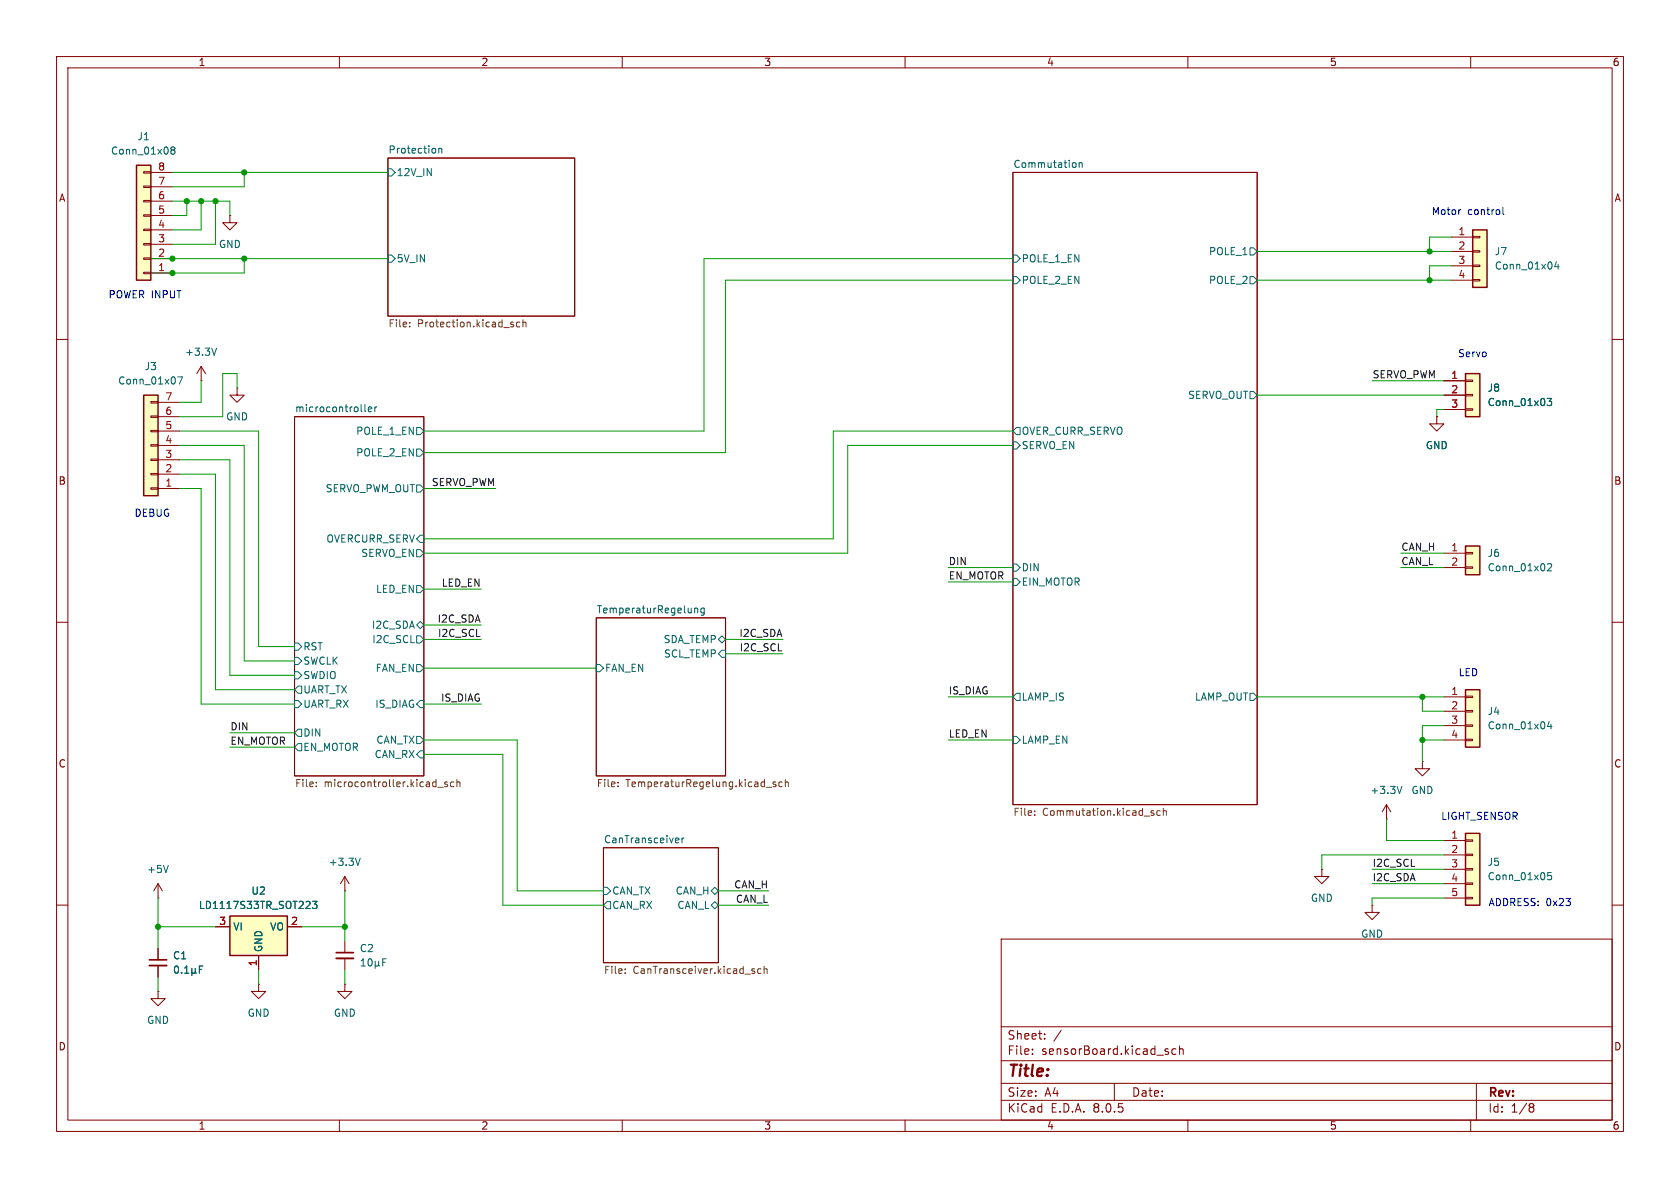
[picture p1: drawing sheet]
<svg xmlns="http://www.w3.org/2000/svg" width="297mm" height="210mm" viewBox="0 0 297 210" stroke-linecap="round" stroke-linejoin="round" font-family="sans-serif">
<g fill="none" stroke="#840000" stroke-width=".18">
<path d="M10 10h277v190h-277zM12 12h273v186h-273zM60 10v2M110 10v2M160 10v2M210 10v2M260 10v2M68.6 27.9h33v28h-33zM179.1 30.5h43.1v111.7h-43.1zM10 60h2M285 60h2M52.1 73.7h22.8v63.5h-22.8z"/>
<path d="M10 110h2M105.4 109.2h22.9v28h-22.9zM285 110h2M10 160h2M106.7 149.9h20.3v20.3h-20.3zM285 160h2M27.9 175.3v1.2h1.3l-1.3 1.3-1.2-1.3h1.2M27.9 175.3h.1M177 166h108v32h-108zM60 198v2M110 198v2M160 198v2"/>
<path d="M177 194.5h108M177 191.5h108M177 187.5h108M177 181.5h108M182.5 186.3v.1M182.5 185.5v.1M184.7 183.6v.1M184.7 182.8v.1M187.6 182.1l-1.3 2M197 191.5v3M206.4 185.9l.2 .2-.2 .3M206.4 185.4l.1 .1"/>
<path d="M207.9 185.5l-.4-.1-.3 .3v.4l.1 .2h.6M208.5 185.5l.2-.1 .4 .1 .1 .9M208.5 184.9v1.5M210 198v2M260 198v2M261 191.5v6.5M270.6 195.1h.3l.3 .3-.3 .3M270.6 195.7h.3M270.9 195.7l.2 .2 .1 .4-.3 .3h-.3"/>
</g>
<g fill="none" stroke="#006464" stroke-width=".18">
<path d="M68.6 29.8h.6l.6 .7-.6 .6h-.6zM77.6 26.2v.9M77.6 26.3l.2-.1 .3 .1v.8M190 28.8l.2 .2v.4l-.2 .2M190.8 28.9l.2-.1h.3v.8M190.8 28.8v.8M68.6 45.1h.6l.6 .6-.6 .7h-.6zM179.1 45.1h.6l.6 .6-.6 .7h-.6zM179.1 48.9h.6l.6 .6-.6 .7h-.6zM221 43.8h.6l.6 .7-.6 .6h-.6zM221 48.9h.6l.6 .6-.6 .7h-.6zM64.5 71.5v1.1l.2 .2"/>
<path d="M65.1 72.4l.6-.2v-.2l-.4-.1-.2 .2 .1 .6h.5M66.3 71.9v.9M66.6 71.9l-.3 .3M73.7 75.6h.6l.6 .6-.6 .6h-.6zM73.7 79.4h.6l.6 .6-.6 .6h-.6zM179.1 78.1h.6l.6 .6-.6 .7h-.6zM179.7 75.6h.6v1.2h-.6l-.6-.6zM221 69.2h.6l.6 .7-.6 .6h-.6zM73.7 85.7h.6l.6 .7-.6 .6h-.6zM73.7 97.2h.6l.6 .6-.6 .6h-.6zM74.3 94.6h.6v1.3h-.6l-.6-.6zM179.1 99.7h.6l.6 .6-.6 .7h-.6z"/>
<path d="M52.1 113.7h.6l.6 .6-.6 .6h-.6zM52.1 116.2h.6l.6 .6-.6 .7h-.6zM52.1 118.7h.6l.6 .7-.6 .6h-.6zM73.7 112.4h.6l.6 .6-.6 .7h-.6zM73.7 117.5h.6l.6 .6-.6 .6h-.6zM73.7 103.5h.6l.6 .6-.6 .7h-.6zM74.3 109.9l.6 .6-.6 .6-.6-.6zM105.4 117.5h.6l.7 .6-.7 .6h-.6zM122.8 107.5v.8M122.8 107.6l.2-.1 .3 .1 .1 .7M124.5 107.6l-.4-.1-.2 .2 .1 .6h.5M124.5 107.5v1l-.2 .3-.3-.1"/>
<path d="M127 113l.6-.6 .7 .6-.7 .7zM127.6 114.9h.7v1.3h-.7l-.6-.6zM179.1 102.2h.6l.6 .7-.6 .6h-.6zM52.1 123.8h.6l.6 .7-.6 .6h-.6zM52.7 121.3h.6v1.3h-.6l-.6-.7zM52.7 128.9h.6v1.3h-.6l-.6-.7zM52.7 131.4h.6v1.3h-.6l-.6-.6zM73.7 130.2h.6l.6 .6-.6 .6h-.6zM74.3 132.7h.6v1.3h-.6l-.6-.6zM74.3 123.8h.6v1.3h-.6l-.6-.6zM179.1 130.2h.6l.6 .6-.6 .6h-.6zM179.7 122.6h.6v1.2h-.6l-.6-.6z"/>
<path d="M221 122.6h.6l.6 .6-.6 .6h-.6zM106.7 156.8h.6l.6 .7-.6 .6h-.6zM107.3 159.4h.6v1.3h-.6l-.6-.7zM119.6 148.1l.4 .1v.2l-.6 .2M120 148.9l-.4 .1M120.6 148.1v.9M120.9 148.1l-.3 .3M125.7 157.5l.7-.7 .6 .7-.6 .6zM125.7 160l.7-.6 .6 .6-.6 .7z"/>
</g>
<g fill="none" stroke="#725600" stroke-width=".18">
<path d="M72.4 57.7v.1M72.4 57v.1M90.5 57.4h.3v.2l-.2 .2h-.2M90.5 56.9l.3 .1M91.9 57l-.4-.1-.2 .3 .1 .5h.5M92.4 57.1l.2-.2 .3 .1 .1 .8M92.4 56.5v1.3M55.9 138.9v.2M55.9 138.3v.1M77.4 139.2h1M79.1 138.3l-.3-.1-.2 .2 .1 .2 .4 .1v.3h-.5M80.2 138.3l-.3-.1-.3 .3 .1 .5h.5"/>
<path d="M80.8 138.3l.2-.1 .3 .1v.8M80.8 137.8v1.3M109.3 138.9v.2M109.3 138.3v.1M135.4 139.2h1M137.1 138.3l-.3-.1-.1 .2v.2l.4 .1v.3h-.4M138.3 138.3l-.4-.1-.2 .3 .1 .5h.5M138.8 138.3l.2-.1 .3 .1 .1 .8M138.8 137.8v1.3M182.9 144v.1M182.9 143.4v.1M203.7 143.7l.3 .1v.2l-.2 .1h-.2"/>
<path d="M203.7 143.3l.3 .1M205.1 143.4l-.3-.1-.3 .2 .1 .6h.5M205.7 143.4l.1-.1 .3 .1 .1 .7M205.7 142.9v1.2M110.5 172v.1M110.5 171.3v.1M133.1 171.7h.3l.1 .2-.2 .2h-.3M133.1 171.2l.3 .1M134.5 171.3l-.3-.1-.3 .3 .2 .5h.4M135.1 171.4l.2-.2 .3 .1v.8M135.1 170.8v1.3"/>
</g>
<path d="M24.1 29.2h2.6v20.3h-2.6z" fill="#ffffc2"/>
<g fill="none" stroke="#840000" stroke-width=".18">
<path d="M25.4 30.4h1.3v.2h-1.3zM25.4 32.9h1.3v.2h-1.3zM25.4 35.4h1.3v.3h-1.3zM25.4 38h1.3v.2h-1.3zM26.7 38.1h3.8M26.7 35.6h3.8M26.7 33h3.8M26.7 30.5h3.8M25.4 40.5h1.3v.3h-1.3zM25.4 43.1h1.3v.2h-1.3zM25.4 45.6h1.3v.2h-1.3zM25.4 48.1h1.3v.3h-1.3z"/>
<path d="M26.7 48.3h3.8M26.7 45.7h3.8M26.7 43.2h3.8M26.7 40.6h3.8"/>
</g>
<path d="M24.1 29.2h2.6v20.3h-2.6z" fill="none" stroke="#840000" stroke-width=".25"/>
<path d="M30.4 26.5l-.2-.2 .2-.3h.3l.2 .2-.2 .3M30.4 26.5l-.2 .3v.2l.2 .2h.3l.2-.2v-.2l-.2-.3M30.4 26.5h.3" fill="none" stroke="#006464" stroke-width=".18"/>
<path d="M259.1 96.5h2.5v5.1h-2.5z" fill="#ffffc2"/>
<path d="M255.3 97.8h3.8M259.1 97.7h1.2v.2h-1.2zM255.3 100.3h3.8M259.1 100.2h1.2v.3h-1.2zM233.7 153.7v1.2h1.2l-1.2 1.3-1.3-1.3h1.3M233.7 153.7h.1" fill="none" stroke="#840000" stroke-width=".18"/>
<path d="M259.1 96.5h2.5v5.1h-2.5z" fill="none" stroke="#840000" stroke-width=".25"/>
<path d="M273.6 99.8l.5-.2 .2 .4-.8 .9h.8" fill="none" stroke="#006464" stroke-width=".18"/>
<path d="M260.3 40.6h2.6v10.2h-2.6z" fill="#ffffc2"/>
<g fill="none" stroke="#840000" stroke-width=".18">
<path d="M256.5 41.9h3.8M256.5 44.5h3.8M256.5 47h3.8M256.5 49.5h3.8M260.3 49.4h1.3v.3h-1.3zM260.3 46.9h1.3v.2h-1.3zM260.3 44.3h1.3v.3h-1.3zM260.3 41.8h1.3v.2h-1.3zM61 174v1.3h1.2l-1.2 1.2-1.3-1.2h1.3M61 174h.1M61 166.4v2M61 169.4v2.1"/>
<path d="M242.6 160v1.3h1.2l-1.2 1.3-1.3-1.3h1.3M242.6 160h.1"/>
</g>
<path d="M260.3 40.6h2.6v10.2h-2.6z" fill="none" stroke="#840000" stroke-width=".25"/>
<path d="M275.2 46.2l-.3 .9h.7M275.5 46.7v.9M63.9 170.8h.7M63.9 169.9l.3-.4v1.3M65.2 169.6l.2-.1a.68 .68 0 0 1 .4 .6 .68 .68 0 0 1-.4 .7 .84 .84 0 0 1-.2-1.2zM66.3 170.6l.2 .2h.3l.1-.2M66.3 169.9v1.3M66.9 170.6l.2 .2M66.9 169.9v.7M67.7 170.1h.4M68.3 169.5h-.6v1.3" fill="none" stroke="#006464" stroke-width=".18"/>
<path d="M59.4 169.4h3.1" fill="none" stroke="#840000" stroke-width=".33"/>
<path d="M59.4 168.4h3.1" fill="none" stroke="#840000" stroke-width=".3"/>
<path d="M259.1 147.3h2.5v12.7h-2.5z" fill="#ffffc2"/>
<g fill="none" stroke="#840000" stroke-width=".18">
<path d="M255.3 148.6h3.8M255.3 151.1h3.8M255.3 153.7h3.8M255.3 156.2h3.8M255.3 158.8h3.8M259.1 158.6h1.2v.3h-1.2zM259.1 156.1h1.2v.2h-1.2zM259.1 153.5h1.2v.3h-1.2zM259.1 151h1.2v.3h-1.2zM259.1 148.5h1.2v.2h-1.2zM27.9 167.6v2.1M27.9 170.7v2"/>
<path d="M45.7 174v1.3h1.3l-1.3 1.2-1.3-1.2h1.3M45.7 174h.1"/>
</g>
<path d="M259.1 147.3h2.5v12.7h-2.5z" fill="none" stroke="#840000" stroke-width=".25"/>
<path d="M274.2 154.2h-.6v.7l.2-.2 .4 .1 .1 .2-.1 .4-.1 .1-.5-.1M31 170.9l.1-.1a.68 .68 0 0 1 .5 .6 .68 .68 0 0 1-.5 .6l-.1-.1-.2-.3zM32.1 171.9v.1M32.6 172h.8M32.6 171.1l.4-.3v1.2M33.9 171.9l.2 .1h.2l.2-.1M33.9 171.2v1.3M34.5 171.9l.2 .1M34.5 171.2v.7M35.2 171.4h.5M35.9 170.8h-.7v1.2" fill="none" stroke="#006464" stroke-width=".18"/>
<path d="M26.4 170.7h3.1" fill="none" stroke="#840000" stroke-width=".33"/>
<path d="M26.4 169.7h3.1" fill="none" stroke="#840000" stroke-width=".3"/>
<path d="M259.1 121.9h2.5v10.2h-2.5z" fill="#ffffc2"/>
<path d="M251.5 134.6v1.3h1.2l-1.2 1.3-1.3-1.3h1.3M251.5 134.6h.1M255.3 123.2h3.8M255.3 125.7h3.8M255.3 128.3h3.8M255.3 130.8h3.8M259.1 130.7h1.2v.2h-1.2zM259.1 128.1h1.2v.3h-1.2zM259.1 125.6h1.2v.3h-1.2zM259.1 123.1h1.2v.2h-1.2z" fill="none" stroke="#840000" stroke-width=".18"/>
<path d="M259.1 121.9h2.5v10.2h-2.5z" fill="none" stroke="#840000" stroke-width=".25"/>
<path d="M273.9 127.5l-.3 .9h.8M274.2 128v.8" fill="none" stroke="#006464" stroke-width=".18"/>
<path d="M25.4 69.9h2.5v17.7h-2.5z" fill="#ffffc2"/>
<g fill="none" stroke="#840000" stroke-width=".18">
<path d="M40.6 38.1v1.3h1.3l-1.3 1.2-1.2-1.2h1.2M40.6 38.1h.1M26.7 71h1.2v.2h-1.2zM26.7 73.5h1.2v.3h-1.2zM26.7 76.1h1.2v.2h-1.2zM26.7 78.6h1.2v.3h-1.2zM27.9 78.7h3.8M27.9 76.2h3.8M27.9 73.7h3.8M27.9 71.1h3.8M35.6 67.3h.1M35.6 64.8l-.8 1.2"/>
<path d="M35.6 64.8v2.5M35.6 64.8l.7 1.2M41.9 68.6v1.3h1.3l-1.3 1.2-1.3-1.2h1.3M41.9 68.6h.1M26.7 81.2h1.2v.2h-1.2zM26.7 83.7h1.2v.2h-1.2zM26.7 86.2h1.2v.3h-1.2zM27.9 86.4h3.8M27.9 83.8h3.8M27.9 81.3h3.8M27.9 158.8h.1M27.9 156.2l-.7 1.3"/>
<path d="M27.9 156.2v2.6M27.9 156.2l.8 1.3M245.1 144.8h.1M245.1 142.2l-.8 1.3M245.1 142.2v2.6M245.1 142.2l.8 1.3"/>
</g>
<path d="M25.4 69.9h2.5v17.7h-2.5z" fill="none" stroke="#840000" stroke-width=".25"/>
<path d="M31.4 66.6h.9l-.6 1.3M38.3 61.5l-.4 1.3M247.8 139l-.4 1.3M29.8 153l-.5 1.2" fill="none" stroke="#006464" stroke-width=".18"/>
<path d="M40.6 161.9h10.2v7h-10.2z" fill="#ffffc2"/>
<path d="M40.6 161.9h10.2v7h-10.2z" fill="none" stroke="#840000" stroke-width=".25"/>
<path d="M61 157.5h.1M61 154.9l-.8 1.3M61 154.9v2.6M61 154.9l.7 1.3M38.1 163.8h2.5M45.7 168.9v2.6M50.8 163.8h2.5" fill="none" stroke="#840000" stroke-width=".18"/>
<path d="M55.2 159.3h.8l-.4 .5 .4 .1v.6l-.2 .1-.6-.1M63.7 151.7l-.4 1.3" fill="none" stroke="#006464" stroke-width=".18"/>
<path d="M259.1 66h2.5v7.7h-2.5z" fill="#ffffc2"/>
<g fill="none" stroke="#840000" stroke-width=".18">
<path d="M254 73.7v1.2h1.3l-1.3 1.3-1.3-1.3h1.3M254 73.7h.1M255.3 67.3h3.8M255.3 69.9h3.8M255.3 72.4h3.8M259.1 72.3h1.2v.2h-1.2zM259.1 69.7h1.2v.3h-1.2zM259.1 67.2h1.2v.2h-1.2zM27.9 167.6v2.1M27.9 170.7v2M38.1 163.8h2.5M45.7 168.9v2.6"/>
<path d="M50.8 163.8h2.5"/>
</g>
<path d="M259.1 66h2.5v7.7h-2.5z" fill="none" stroke="#840000" stroke-width=".25"/>
<path d="M273.5 70.4h.8l-.4 .5 .3 .1v.6l-.1 .1-.6-.1M55.2 159.3h.8l-.4 .5 .4 .1v.6l-.2 .1-.6-.1M31 170.9l.1-.1a.68 .68 0 0 1 .5 .6 .68 .68 0 0 1-.5 .6l-.1-.1-.2-.3zM32.1 171.9v.1M32.6 172h.8M32.6 171.1l.4-.3v1.2M33.9 171.9l.2 .1h.2l.2-.1M33.9 171.2v1.3M34.5 171.9l.2 .1M34.5 171.2v.7M35.2 171.4h.5M35.9 170.8h-.7v1.2" fill="none" stroke="#006464" stroke-width=".18"/>
<path d="M258.1 37.1h.2M265.7 36.7v1l.2 .2" fill="none" stroke="#0000c2" stroke-width=".18"/>
<g fill="none" stroke="#009600" stroke-width=".18">
<path d="M30.5 35.6h10.1v2.5M30.5 30.5h38.1M33 35.6v2.5h-2.5M35.6 35.6v5h-5.1M38.1 35.6v7.6h-7.6M43.2 30.5v2.5h-12.7M26.7 45.7h41.9M43.2 45.7v2.6h-16.5M179.1 49.5h-50.8v30.5h-53.4M179.1 45.7h-54.6v30.5h-49.6M222.2 44.5h34.3M222.2 49.5h34.3"/>
<path d="M256.5 41.9h-3.8v2.6M256.5 47h-3.8v2.5M31.7 76.2h14v38.1h6.4M31.7 78.7h11.5v38.1h8.9M35.6 67.3v3.8h-3.9M41.9 68.6v-2.6h-2.5v7.7h-7.7M179.1 78.7h-29.2v19.1h-75M179.1 76.2h-31.8v19.1h-72.4M222.2 69.9h33.1M242.6 67.3h12.7M255.3 72.4h-1.3v1.3M31.7 81.3h8.9v38.1h11.5"/>
<path d="M31.7 86.4h3.9v38.1h16.5M31.7 83.8h6.4v38.1h14M74.9 86.4h12.7M247.6 97.8h7.7M74.9 110.5h10.2M74.9 104.1h10.2M74.9 113h10.2M74.9 118.1h30.5M128.3 113h10.1M128.3 115.6h10.1M167.6 100.3h11.5M167.6 102.9h11.5"/>
<path d="M247.6 100.3h7.7M40.6 132.1h11.5M40.6 129.5h11.5M74.9 130.8h16.5v26.7h15.3M74.9 124.5h10.2M74.9 133.4h14v26.6h17.8M167.6 123.2h11.5M167.6 130.8h11.5M222.2 123.2h33.1M251.5 123.2v2.5h3.8M251.5 130.8h3.8M255.3 128.3h-3.8v6.3"/>
<path d="M27.9 158.8v8.8M61 157.5v8.9M127 157.5h8.9M242.6 156.2h12.7M242.6 153.7h12.7M245.1 144.8v3.8h10.2M255.3 151.1h-21.6v2.6M255.3 158.8h-12.7v1.2M27.9 163.8h10.2M27.9 172.7v2.6M45.7 171.5v2.5M53.3 163.8h7.7"/>
<path d="M61 171.5v2.5M127 160h8.9"/>
</g>
<g fill="#009600" stroke="#009600" stroke-width=".18">
<circle cx="27.9" cy="163.8" r=".46"/>
<circle cx="61" cy="163.8" r=".46"/>
<circle cx="43.2" cy="45.7" r=".46"/>
<circle cx="30.5" cy="45.7" r=".46"/>
<circle cx="38.1" cy="35.6" r=".46"/>
<circle cx="33" cy="35.6" r=".46"/>
<circle cx="35.6" cy="35.6" r=".46"/>
<circle cx="30.5" cy="48.3" r=".46"/>
<circle cx="43.2" cy="30.5" r=".46"/>
<circle cx="252.7" cy="44.5" r=".46"/>
<circle cx="252.7" cy="49.5" r=".46"/>
<circle cx="251.5" cy="130.8" r=".46"/>
<circle cx="251.5" cy="123.2" r=".46"/>
</g>
<text font-size="2.8" fill="#840000" x="178" y="190.9">Title:</text>
<g font-size="2.1" fill="#840000">
<text x="178" y="184">Sheet:</text>
<text x="178" y="186.7">File:</text>
<text x="184.1" y="186.7">sensorBoard.kicad_sch</text>
<text x="178" y="196.9">KiCad</text>
<text x="178" y="194.1">Size:</text>
<text x="184.7" y="194.1">A4</text>
<text x="185.7" y="196.9">E.D.A.</text>
<text x="193.3" y="196.9">8.0.5</text>
<text x="200" y="194.1">Date:</text>
<text x="263" y="194.3">Rev:</text>
<text x="263" y="196.9">Id:</text>
<text x="267.1" y="196.9">1/8</text>
</g>
<g font-size="1.8" fill="#840000">
<text x="35" y="11.9">1</text>
<text x="85" y="11.9">2</text>
<text x="135" y="11.9">3</text>
<text x="185" y="11.9">4</text>
<text x="235" y="11.9">5</text>
<text x="285" y="11.9">6</text>
<text x="10.3" y="35.9">A</text>
<text x="285.3" y="35.9">A</text>
<text x="10.3" y="85.9">B</text>
<text x="285.3" y="85.9">B</text>
<text x="10.3" y="135.9">C</text>
<text x="285.3" y="135.9">C</text>
<text x="10.3" y="185.9">D</text>
<text x="285.3" y="185.9">D</text>
<text x="35" y="199.9">1</text>
<text x="85" y="199.9">2</text>
<text x="135" y="199.9">3</text>
<text x="185" y="199.9">4</text>
<text x="235" y="199.9">5</text>
<text x="285" y="199.9">6</text>
</g>
<g font-size="1.8" fill="#006464">
<text x="19.5" y="27.5">Conn_01x08</text>
<text x="24.2" y="25">J1</text>
<text x="68.6" y="27.2">Protection</text>
<text x="179.1" y="29.8">Commutation</text>
<text x="70" y="31.3">12V_IN</text>
<text x="38.6" y="44">GND</text>
<text x="70" y="46.6">5V_IN</text>
<text x="180.5" y="46.6">POLE_1_EN</text>
<text x="213.6" y="45.3">POLE_1</text>
<text x="264.2" y="45.3">J7</text>
<text x="264.2" y="47.9">Conn_01x04</text>
<text x="180.5" y="50.4">POLE_2_EN</text>
<text x="213.6" y="50.4">POLE_2</text>
<text x="25.5" y="65.6">J3</text>
<text x="32.6" y="63.1">+3.3V</text>
<text x="20.8" y="68.2">Conn_01x07</text>
<text x="209.9" y="70.7">SERVO_OUT</text>
<text x="262.9" y="69.4">J8</text>
<text x="262.9" y="72">Conn_01x03</text>
<text x="39.9" y="74.5">GND</text>
<text x="52.1" y="72.9">microcontroller</text>
<text x="62.9" y="77.1">POLE_1_EN</text>
<text x="180.5" y="77.1">OVER_CURR_SERVO</text>
<text x="62.9" y="80.9">POLE_2_EN</text>
<text x="180.5" y="79.6">SERVO_EN</text>
<text x="252" y="79.6">GND</text>
<text x="57.5" y="87.2">SERVO_PWM_OUT</text>
<text x="57.6" y="96.1">OVERCURR_SERV</text>
<text x="63.8" y="98.7">SERVO_EN</text>
<text x="180.5" y="101.2">DIN</text>
<text x="262.9" y="98.7">J6</text>
<text x="262.9" y="101.2">Conn_01x02</text>
<text x="66.4" y="105">LED_EN</text>
<text x="180.5" y="103.7">EIN_MOTOR</text>
<text x="65.6" y="111.4">I2C_SDA</text>
<text x="65.7" y="113.9">I2C_SCL</text>
<text x="105.4" y="108.5">TemperaturRegelung</text>
<text x="117.2" y="113.9">SDA_TEMP</text>
<text x="53.5" y="115.2">RST</text>
<text x="53.5" y="117.7">SWCLK</text>
<text x="66.3" y="119">FAN_EN</text>
<text x="106.9" y="119">FAN_EN</text>
<text x="117.3" y="116.4">SCL_TEMP</text>
<text x="53.5" y="125.3">UART_RX</text>
<text x="53.5" y="122.8">UART_TX</text>
<text x="53.5" y="120.2">SWDIO</text>
<text x="66.3" y="125.3">IS_DIAG</text>
<text x="180.5" y="124.1">LAMP_IS</text>
<text x="211.2" y="124.1">LAMP_OUT</text>
<text x="53.5" y="130.4">DIN</text>
<text x="66.4" y="131.7">CAN_TX</text>
<text x="180.5" y="131.7">LAMP_EN</text>
<text x="262.9" y="126.6">J4</text>
<text x="262.9" y="129.1">Conn_01x04</text>
<text x="53.5" y="132.9">EN_MOTOR</text>
<text x="66.1" y="134.2">CAN_RX</text>
<text x="242.2" y="140.6">+3.3V</text>
<text x="249.4" y="140.6">GND</text>
<text x="106.7" y="149.1">CanTransceiver</text>
<text x="25.9" y="154.5">+5V</text>
<text x="58" y="153.3">+3.3V</text>
<text x="262.9" y="153.3">J5</text>
<text x="262.9" y="155.8">Conn_01x05</text>
<text x="35.1" y="160.9">LD1117S33TR_SOT223</text>
<text x="44.3" y="158.3">U2</text>
<text x="108.1" y="158.3">CAN_TX</text>
<text x="108.1" y="160.9">CAN_RX</text>
<text x="119.3" y="158.3">CAN_H</text>
<text x="119.7" y="160.9">CAN_L</text>
<text x="231.6" y="159.6">GND</text>
<text x="41.1" y="164.7">VI</text>
<text x="47.7" y="164.7">VO</text>
<text x="240.5" y="166">GND</text>
<text x="30.5" y="169.8">C1</text>
<text x="46.6" y="168.4" transform="rotate(-90 46.6 168.4)">GND</text>
<text x="63.5" y="168.5">C2</text>
<text x="43.7" y="179.9">GND</text>
<text x="58.9" y="179.9">GND</text>
<text x="25.9" y="181.2">GND</text>
</g>
<g font-size="1.8" fill="#a90000">
<text x="27.9" y="35.3">6</text>
<text x="27.9" y="32.8">7</text>
<text x="27.9" y="30.2">8</text>
<text x="27.9" y="40.4">4</text>
<text x="27.9" y="37.8">5</text>
<text x="257.7" y="41.7">1</text>
<text x="27.9" y="45.5">2</text>
<text x="27.9" y="42.9">3</text>
<text x="257.7" y="44.2">2</text>
<text x="257.7" y="46.7">3</text>
<text x="27.9" y="48">1</text>
<text x="257.7" y="49.3">4</text>
<text x="29.1" y="70.9">7</text>
<text x="256.5" y="67.1">1</text>
<text x="256.5" y="69.6">2</text>
<text x="29.1" y="75.9">5</text>
<text x="29.1" y="73.4">6</text>
<text x="256.5" y="72.1">3</text>
<text x="29.1" y="83.6">2</text>
<text x="29.1" y="81">3</text>
<text x="29.1" y="78.5">4</text>
<text x="29.1" y="86.1">1</text>
<text x="256.5" y="97.5">1</text>
<text x="256.5" y="100.1">2</text>
<text x="256.5" y="122.9">1</text>
<text x="256.5" y="125.5">2</text>
<text x="256.5" y="128">3</text>
<text x="256.5" y="130.6">4</text>
<text x="256.5" y="148.3">1</text>
<text x="256.5" y="150.9">2</text>
<text x="256.5" y="153.4">3</text>
<text x="256.5" y="156">4</text>
<text x="256.5" y="158.5">5</text>
<text x="38.7" y="163.6">3</text>
<text x="51.4" y="163.6">2</text>
<text x="45.5" y="170.9" transform="rotate(-90 45.5 170.9)">1</text>
</g>
<g font-size="1.8" fill="#0000c2">
<text x="253" y="38.2">Motor</text>
<text x="259.4" y="38.2">control</text>
<text x="19.1" y="52.9">POWER INPUT</text>
<text x="257.7" y="63.4">Servo</text>
<text x="23.7" y="91.5">DEBUG</text>
<text x="257.8" y="119.7">LED</text>
<text x="254.7" y="145.1">LIGHT_SENSOR</text>
<text x="263.1" y="160.4">ADDRESS: 0x23</text>
</g>
<g font-size="1.8" fill="#725600">
<text x="68.6" y="58.2">File:</text>
<text x="73.8" y="58.2">Protection.kicad_sch</text>
<text x="52.1" y="139.5">File:</text>
<text x="57.3" y="139.5">microcontroller.kicad_sch</text>
<text x="105.4" y="139.5">File:</text>
<text x="110.6" y="139.5">TemperaturRegelung.kicad_sch</text>
<text x="179.1" y="144.6">File:</text>
<text x="184.3" y="144.6">Commutation.kicad_sch</text>
<text x="106.7" y="172.5">File:</text>
<text x="111.9" y="172.5">CanTransceiver.kicad_sch</text>
</g>
<g font-size="1.8" fill="#0f0f0f">
<text x="242.6" y="67">SERVO_PWM</text>
<text x="76.2" y="86">SERVO_PWM</text>
<text x="167.6" y="100">DIN</text>
<text x="247.6" y="100">CAN_L</text>
<text x="247.6" y="97.4">CAN_H</text>
<text x="78" y="103.8">LED_EN</text>
<text x="167.6" y="102.5">EN_MOTOR</text>
<text x="77.3" y="110.1">I2C_SDA</text>
<text x="77.3" y="112.7">I2C_SCL</text>
<text x="130.6" y="112.7">I2C_SDA</text>
<text x="130.7" y="115.2">I2C_SCL</text>
<text x="77.9" y="124.1">IS_DIAG</text>
<text x="167.6" y="122.8">IS_DIAG</text>
<text x="40.6" y="129.2">DIN</text>
<text x="40.6" y="131.7">EN_MOTOR</text>
<text x="167.6" y="130.5">LED_EN</text>
<text x="242.6" y="155.9">I2C_SDA</text>
<text x="242.6" y="153.3">I2C_SCL</text>
<text x="129.7" y="157.1">CAN_H</text>
<text x="130" y="159.7">CAN_L</text>
</g>
</svg>
